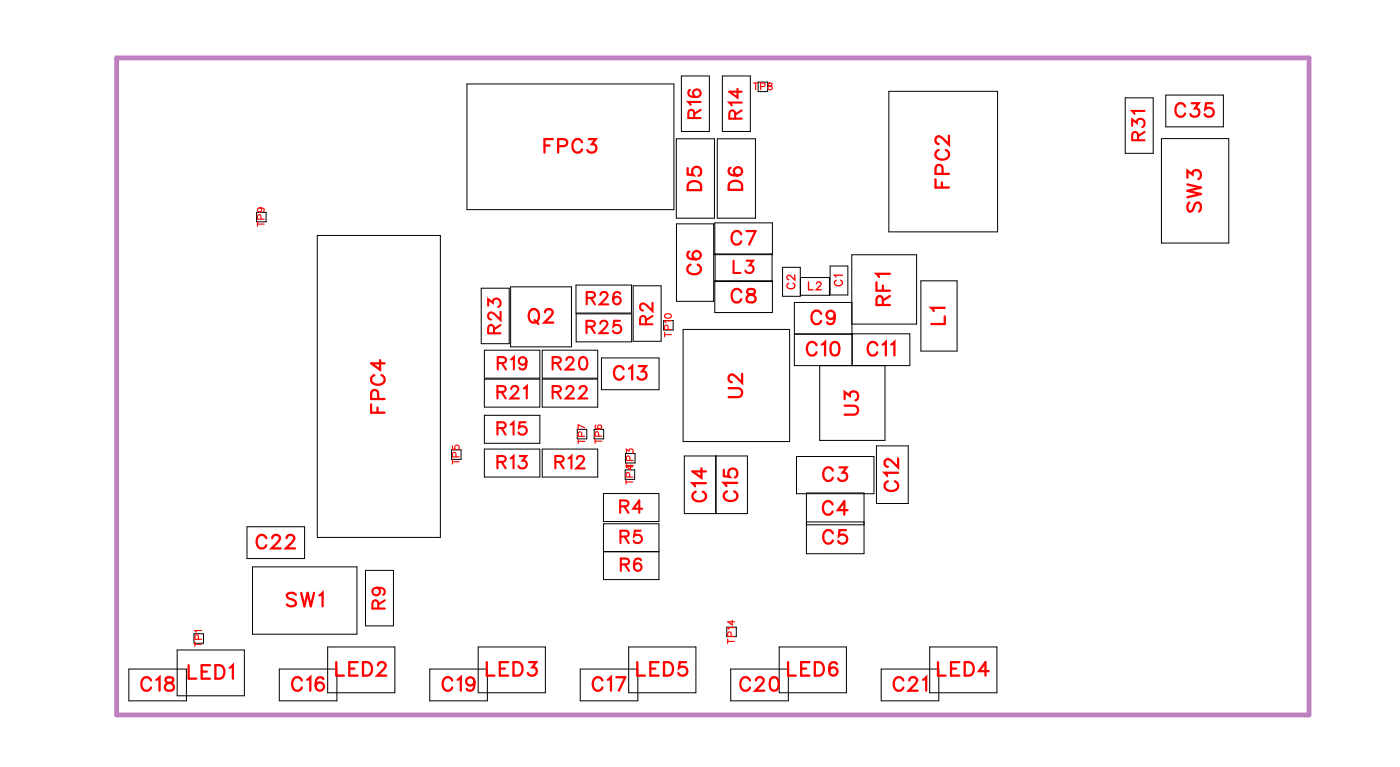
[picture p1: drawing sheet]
<svg xmlns="http://www.w3.org/2000/svg" width="74mm" height="40mm" viewBox="0 0 74 40" stroke-linecap="round" stroke-linejoin="round" font-family="sans-serif">
<path d="M6.1 3h62.8v34.6h-62.8z" fill="none" stroke="#bf80bf" stroke-width=".25"/>
<g fill="none" stroke="#000" stroke-width=".05">
<path d="M13.5 11.2h.5v.5h-.5zM16.7 12.4h6.5v15.9h-6.5zM24.6 4.4h10.9v6.6h-10.9zM25.3 15.2h1.5v2.9h-1.5zM25.5 18.4h2.9v1.5h-2.9zM25.5 20h2.9v1.4h-2.9zM26.9 15.1h3.2v3.2h-3.2zM28.6 20h2.9v1.4h-2.9zM28.6 18.4h2.9v1.5h-2.9zM30.3 15h3v1.5h-3zM30.3 16.5h3v1.5h-3zM31.7 18.8h3v1.7h-3z"/>
<path d="M33.3 15h1.5v3h-1.5zM35 16.9h.5v.5h-.5zM35.6 7.3h2v4.2h-2zM35.6 11.8h2v4.1h-2zM35.9 4h1.5v2.9h-1.5zM36 17.3h5.6v6h-5.6zM37.6 13.4h3.1v-1.7h-3.1v4.8h3.1v-1.7h-3.1M37.7 13.4h3v1.4h-3M37.8 7.3h2v4.2h-2zM38 4h1.5v2.9h-1.5zM39.9 4.3h.5v.5h-.5zM41.2 14.1h.9v1.5h-.9z"/>
<path d="M41.8 17.6h6.1v1.7h-6.1v-3.4h3.1v3.4M41.8 17.6h3.1M42.2 14.6h1.5v.9h-1.5M43.2 19.3v3.9h3.4v-3.9M43.7 14h1v1.5h-1zM44.9 13.4h3.4v3.7h-3.4zM46.8 4.8h5.7v7.4h-5.7zM48.5 14.8h1.9v3.7h-1.9zM59.3 5.2h1.4v2.9h-1.4zM61.2 7.3h3.5v5.5h-3.5zM61.4 5h3v1.7h-3zM6.8 35.2h3v1.7h-3z"/>
<path d="M9.3 34.2h3.6v2.4h-3.6zM10.2 33.4h.5v.5h-.5zM13 27.7h3v1.7h-3zM13.3 29.9h5.5v3.5h-5.5zM14.7 35.2h3v1.7h-3zM17.3 34.1h3.5v2.4h-3.5zM19.2 30h1.5v3h-1.5zM22.6 35.2h3.1v1.7h-3.1zM23.8 23.7h.5v.5h-.5zM25.2 34.1h3.5v2.4h-3.5zM25.5 21.9h2.9v1.4h-2.9zM25.5 23.6h2.9v1.5h-2.9z"/>
<path d="M28.6 23.6h2.9v1.5h-2.9zM30.4 22.6h.5v.5h-.5zM30.6 35.2h3v1.7h-3zM31.3 22.6h.5v.5h-.5zM31.8 26h2.9v1.5h-2.9zM31.8 27.6h2.9v2.9h-2.9zM31.8 29.1h2.9M31.8 29h2.9M32.9 24.7h.5v.5h-.5zM32.9 23.9h.5v.5h-.5zM33.1 34.1h3.6v2.4h-3.6zM36 24h3.4v3h-3.4z"/>
<path d="M37.7 24v3M38.3 33h.5v.5h-.5zM38.5 35.2h3v1.7h-3zM41 34.1h3.6v2.4h-3.6zM41.9 24h4.1v2h-4.1zM42.5 26h3v3.2h-3zM42.5 27.5h3M42.5 27.6h3M46.2 23.5h1.6v3h-1.6zM46.4 35.2h3v1.7h-3zM49 34.1h3.5v2.4h-3.5z"/>
</g>
<g fill="none" stroke="#f00" stroke-width=".12">
<path d="M19.7 19.8a.26 .26 0 0 0-.2 .3 .26 .26 0 0 0 .3 .2h.2a.26 .26 0 0 0 .3-.3 .26 .26 0 0 0-.2-.2M20 19v.5l-.5-.4h.8M27.9 16.4l.1-.1a.33 .33 0 0 1 .4 .3 .33 .33 0 0 1-.4 .4l-.2-.3zM28.2 16.9l.2 .2M28.7 7.7h.2M28.7 16.4l.1-.1h.2l.1 .1-.1 .3-.3 .3h.4M29.1 7.3h-.4v.7M29.4 7.7h.4v-.3l-.4-.1v.7M30.7 7.5a.26 .26 0 0 0-.3-.2 .26 .26 0 0 0-.2 .3v.2a.26 .26 0 0 0 .2 .2 .26 .26 0 0 0 .3-.1M31 7.3h.4l-.2 .3a.24 .24 0 0 1 .2 .4 .25 .25 0 0 1-.5-.1M32.8 19.5a.26 .26 0 0 0-.3-.2 .26 .26 0 0 0-.2 .3v.1a.26 .26 0 0 0 .2 .3 .26 .26 0 0 0 .3-.2M33.1 19.4l.2-.1v.7"/>
<path d="M33.6 19.3h.4l-.2 .3a.24 .24 0 0 1 .2 .3 .24 .24 0 0 1-.4 0M36.2 8.9v.3h.3a.25 .25 0 0 1 0-.4 .25 .25 0 0 1 .4 .1 .25 .25 0 0 1-.1 .4M36.3 13.2l-.1 .1a.35 .35 0 0 0 .3 .4 .35 .35 0 0 0 .4-.2 .22 .22 0 0 0-.2-.3 .22 .22 0 0 0-.2 .2 .22 .22 0 0 0 .2 .3M36.3 9.6l.2-.1 .3 .1 .1 .4h-.7zM36.4 13.9a.26 .26 0 0 0-.2 .3 .26 .26 0 0 0 .3 .2h.1a.26 .26 0 0 0 .3-.2 .26 .26 0 0 0-.2-.3M38.5 9.6l.1-.1 .4 .1 .1 .4h-.7zM38.5 8.8l-.1 .1a.35 .35 0 0 0 .3 .4 .35 .35 0 0 0 .4-.3 .22 .22 0 0 0-.2-.2 .22 .22 0 0 0-.3 .2 .22 .22 0 0 0 .2 .2M39 12.3a.26 .26 0 0 0-.3-.1 .26 .26 0 0 0-.2 .2v.2a.26 .26 0 0 0 .2 .3 .26 .26 0 0 0 .3-.2M39 15.4a.26 .26 0 0 0-.3-.2 .26 .26 0 0 0-.2 .3v.2a.26 .26 0 0 0 .2 .2 .26 .26 0 0 0 .3-.1M39.1 19.7v.5l-.4-.4-.2-.1-.1 .2v.1l.1 .1M39.3 12.2h.5l-.3 .7M39.4 15.3v.2l.3 .1 .1 .1a.24 .24 0 0 1-.2 .2 .24 .24 0 0 1-.3-.2l.5-.3-.1-.1z"/>
<path d="M43 18.2a.26 .26 0 0 0-.3-.2 .26 .26 0 0 0-.2 .3v.1a.26 .26 0 0 0 .2 .3 .26 .26 0 0 0 .3-.1M43.2 16.5a.26 .26 0 0 0-.3-.1 .26 .26 0 0 0-.2 .2v.2a.26 .26 0 0 0 .2 .3 .26 .26 0 0 0 .3-.2M43.3 18.1l.2-.1v.7M43.8 18h.1a.37 .37 0 0 1 .3 .4 .37 .37 0 0 1-.3 .3 .45 .45 0 0 1-.1-.7zM44 16.6a.22 .22 0 0 1-.3 .2 .22 .22 0 0 1-.1-.4 .22 .22 0 0 1 .3 .1l.1 .1a.34 .34 0 0 1-.3 .5l-.1-.1M46.2 14.9v.4h.7M46.2 18.2a.26 .26 0 0 0-.3-.2 .26 .26 0 0 0-.2 .3v.1a.26 .26 0 0 0 .2 .3 .26 .26 0 0 0 .3-.1M46.5 18.1l.2-.1v.7M46.5 16.1v-.4l-.2-.1-.1 .2v.3h.7M46.5 15v.3M46.9 14.4h-.7l.1 .2M46.9 15.6l-.4 .2"/>
<path d="M46.9 18.1l.2-.1v.7M49.3 9.4v.5h.7M49.4 7.9a.26 .26 0 0 0-.1 .3 .26 .26 0 0 0 .2 .2h.2a.26 .26 0 0 0 .3-.2 .26 .26 0 0 0-.2-.3M49.6 9.6v.3M49.6 9.2v-.4l-.3-.1v.5h.7M49.8 16.2h-.8l.2 .2M49.8 16.7v.4h-.8M50 7.1v.5l-.4-.3-.2-.1-.1 .1v.1l.1 .2M62.4 5.6a.26 .26 0 0 0-.3-.2 .26 .26 0 0 0-.2 .3v.2a.26 .26 0 0 0 .2 .2 .26 .26 0 0 0 .3-.1M62.5 9.4v-.4l.3 .2a.24 .24 0 0 1 .4-.2 .24 .24 0 0 1-.1 .4M62.5 9.7l.7 .2-.7 .1 .7 .2-.7 .2M62.6 10.7l-.1 .1 .1 .3h.2l.2-.4h.1l.1 .1-.1 .3"/>
<path d="M62.8 5.4h.3l-.2 .3a.24 .24 0 0 1 .2 .4 .24 .24 0 0 1-.4-.1M63.9 5.4h-.4v.3a.25 .25 0 0 1 .4 0 .25 .25 0 0 1-.1 .4 .25 .25 0 0 1-.3-.1M8 35.8a.26 .26 0 0 0-.3-.1 .26 .26 0 0 0-.3 .2v.2a.26 .26 0 0 0 .3 .3 .26 .26 0 0 0 .3-.2M8.2 35.8l.2-.1v.7M8.8 35.7v.2l.3 .1 .1 .1a.24 .24 0 0 1-.3 .3 .24 .24 0 0 1-.2-.3l.4-.3v-.1zM9.9 35v.7h.4M10.6 35.4h.3M11.1 35h-.5v.7h.5M11.3 35h.3a.38 .38 0 0 1 .2 .4 .38 .38 0 0 1-.2 .3h-.3zM12.1 35.2l.2-.2v.7M14 28.3a.26 .26 0 0 0-.3-.1 .26 .26 0 0 0-.2 .2v.2a.26 .26 0 0 0 .2 .3 .26 .26 0 0 0 .3-.2M14.3 28.3l.2-.1h.1l.1 .1-.1 .2-.3 .4h.5"/>
<path d="M15.1 28.3l.1-.1h.2l.1 .1-.1 .2-.3 .4h.4M15.6 31.3l-.2-.1-.3 .1 .1 .2 .4 .2v.1l-.2 .1-.3-.1M15.9 31.2l.1 .7 .2-.7 .2 .7 .1-.7M15.9 35.8a.26 .26 0 0 0-.3-.1 .26 .26 0 0 0-.2 .2v.2a.26 .26 0 0 0 .2 .3 .26 .26 0 0 0 .3-.2M16.2 35.8l.1-.1v.7M16.8 31.4l.2-.2v.7M17 35.8v-.1a.35 .35 0 0 0-.4 .3 .35 .35 0 0 0 .2 .4 .22 .22 0 0 0 .3-.2 .22 .22 0 0 0-.2-.3 .22 .22 0 0 0-.3 .2M17.7 34.9v.7h.4M18.4 35.2h.3M18.8 34.9h-.4v.7h.4M19.1 34.9h.3a.38 .38 0 0 1 .2 .3 .38 .38 0 0 1-.2 .4h-.3zM19.5 21.3v.4h.8"/>
<path d="M19.9 21.5v.2M19.9 35l.1-.1h.2l.1 .1-.1 .2-.3 .4h.4M19.9 21v-.4h-.3l-.1 .4h.8M23.8 35.8a.26 .26 0 0 0-.3-.1 .26 .26 0 0 0-.2 .2v.2a.26 .26 0 0 0 .2 .3 .26 .26 0 0 0 .3-.2M24.1 35.8l.2-.1v.7M25 35.9a.22 .22 0 0 1-.3 .2 .22 .22 0 0 1-.1-.4 .22 .22 0 0 1 .4 .1v.1a.34 .34 0 0 1-.3 .5l-.1-.1M25.6 34.9v.7h.4M26.3 35.2h.3M26.8 34.9h-.5v.7h.5M27 34.9h.3a.38 .38 0 0 1 .2 .3 .38 .38 0 0 1-.2 .4h-.3zM27.9 34.9h.3l-.2 .2a.24 .24 0 0 1 .2 .4 .24 .24 0 0 1-.4-.1M31.7 35.8a.26 .26 0 0 0-.3-.1 .26 .26 0 0 0-.2 .2v.2a.26 .26 0 0 0 .2 .3 .26 .26 0 0 0 .3-.2"/>
<path d="M32 35.8l.2-.1v.7M32.5 35.7h.4l-.3 .7M33.6 34.9v.7h.4M34.3 35.2h.2M34.7 34.9h-.4v.7h.4M35 34.9h.2a.38 .38 0 0 1 .3 .3 .38 .38 0 0 1-.3 .4h-.2zM36.1 34.9h-.3v.3a.25 .25 0 0 1 .3 0 .25 .25 0 0 1 0 .3 .25 .25 0 0 1-.4-.1M36.6 25.9a.26 .26 0 0 0-.1 .3 .26 .26 0 0 0 .2 .2h.2a.26 .26 0 0 0 .3-.2 .26 .26 0 0 0-.2-.3M36.9 24.7v.5l-.4-.4h.7M37.2 25.4h-.7l.1 .2M38.1 24.7v.4h.3a.25 .25 0 0 1 0-.4 .25 .25 0 0 1 .4 .1 .25 .25 0 0 1-.1 .3M38.3 25.9a.26 .26 0 0 0-.2 .3 .26 .26 0 0 0 .3 .2h.2a.26 .26 0 0 0 .2-.2 .26 .26 0 0 0-.1-.3"/>
<path d="M38.4 20.4h.5l.2 .2-.1 .3h-.6M38.8 25.4h-.7l.2 .2M39.5 35.8a.26 .26 0 0 0-.3-.1 .26 .26 0 0 0-.2 .2v.2a.26 .26 0 0 0 .2 .3 .26 .26 0 0 0 .3-.2M39.8 35.8l.1-.1h.2l.1 .1-.1 .2-.3 .4h.5M40.6 35.7h.1a.37 .37 0 0 1 .3 .3 .37 .37 0 0 1-.3 .4 .45 .45 0 0 1-.1-.7zM41.5 34.9v.7h.4M42.2 35.2h.3M42.6 34.9h-.4v.7h.4M42.9 34.9h.3a.38 .38 0 0 1 .2 .3 .38 .38 0 0 1-.2 .4h-.3zM43.8 26.6a.26 .26 0 0 0-.2-.2 .26 .26 0 0 0-.3 .3v.1a.26 .26 0 0 0 .3 .3 .26 .26 0 0 0 .2-.2M43.9 28.1a.26 .26 0 0 0-.3-.2 .26 .26 0 0 0-.2 .3v.2a.26 .26 0 0 0 .2 .2 .26 .26 0 0 0 .3-.1M43.9 24.8a.26 .26 0 0 0-.3-.2 .26 .26 0 0 0-.2 .3v.2a.26 .26 0 0 0 .2 .2 .26 .26 0 0 0 .3-.1"/>
<path d="M44.1 35l-.1-.1a.35 .35 0 0 0-.4 .3 .35 .35 0 0 0 .3 .4 .22 .22 0 0 0 .2-.2 .22 .22 0 0 0-.2-.3 .22 .22 0 0 0-.2 .2M44.2 24.6h.4l-.2 .3a.24 .24 0 0 1 .2 .4 .25 .25 0 0 1-.5-.1M44.5 21.4h.5l.2 .2-.1 .2h-.6M44.5 21v-.4l.3 .2a.24 .24 0 0 1 .3-.1 .24 .24 0 0 1 0 .4M44.6 27.9h-.4v.3a.25 .25 0 0 1 .4 0 .25 .25 0 0 1-.1 .4 .25 .25 0 0 1-.4-.1M44.6 26.9h-.5l.4-.5v.7M46.8 25.3a.26 .26 0 0 0-.2 .3 .26 .26 0 0 0 .3 .3h.1a.26 .26 0 0 0 .3-.3 .26 .26 0 0 0-.2-.3M47.3 24.9h-.7l.1 .2M47.3 24.1v.5l-.3-.3-.3-.1-.1 .1v.1l.2 .2M47.6 35.8a.26 .26 0 0 0-.3-.1 .26 .26 0 0 0-.2 .2v.2a.26 .26 0 0 0 .2 .3 .26 .26 0 0 0 .3-.2M47.9 35.8l.1-.1h.2l.1 .1-.1 .2-.3 .4h.4M48.6 35.8l.2-.1v.7"/>
<path d="M49.4 34.9v.7h.4M50.1 35.2h.3M50.5 34.9h-.4v.7h.4M50.8 34.9h.2a.38 .38 0 0 1 .3 .3 .38 .38 0 0 1-.3 .4h-.2zM52.1 35.3h-.5l.3-.4v.7"/>
</g>
<path d="M41.5 14.9a.15 .15 0 0 0-.1 .2 .15 .15 0 0 0 .2 .1h.1a.15 .15 0 0 0 .2-.1 .15 .15 0 0 0-.1-.2M41.9 14.5v.2l-.4-.2-.1 .1 .1 .1M42.6 14.8v.5h.2M43 14.9l.1-.1 .1 .1-.2 .4h.3M44 14.8a.15 .15 0 0 0-.1 .1 .15 .15 0 0 0 .2 .2h.1a.15 .15 0 0 0 .2-.2 .15 .15 0 0 0-.1-.1M44.4 14.5h-.4v.1" fill="none" stroke="#f00" stroke-width=".07"/>
<g fill="none" stroke="#f00" stroke-width=".11">
<path d="M25.7 16.1v-.3l.3 .1a.22 .22 0 0 1 .3-.1 .22 .22 0 0 1-.1 .4M26 17.6v-.4l-.2-.1-.1 .5h.7M26.2 19.1h.4v-.2l-.4-.1v.7M26.4 16.4v.5l-.6-.4-.1 .2 .2 .1M26.4 17.1l-.4 .2M26.4 19.1l.3 .4M26.9 18.9l.2-.1v.7M27.7 19a.2 .2 0 0 1-.3 .2 .2 .2 0 0 1 0-.3 .2 .2 0 0 1 .3 0v.1a.31 .31 0 0 1-.2 .5l-.1-.1M29.1 19.1h.4v-.2l-.4-.1v.7M29.3 19.1l.2 .4M29.8 19l.2-.2 .2 .1-.4 .6h.4M30.6 18.8a.32 .32 0 0 1 .4 .3 .32 .32 0 0 1-.3 .4l-.2-.2v-.2z"/>
<path d="M30.9 17.2h.4v-.2l-.4-.1v.6M30.9 15.7h.4v-.3h-.4v.6M31.1 17.2l.2 .3M31.1 15.7l.2 .3M31.6 17l.1-.1 .3 .1-.4 .5h.4M31.6 15.5l.1-.1 .3 .1-.4 .5h.4M32.7 16.9h-.4v.3a.23 .23 0 0 1 .4 0 .23 .23 0 0 1-.1 .3 .23 .23 0 0 1-.3-.1M32.7 15.5l-.1-.1a.32 .32 0 0 0-.4 .2 .32 .32 0 0 0 .3 .4 .2 .2 0 0 0 .2-.2 .2 .2 0 0 0-.2-.2 .2 .2 0 0 0-.2 .2M34 17.1v-.4h-.2l-.1 .4h.7M34.4 15.9v.5l-.6-.4-.1 .2 .2 .2M34.4 16.6l-.4 .3M36.3 4.7v.1a.32 .32 0 0 0 .2 .4 .32 .32 0 0 0 .4-.3 .2 .2 0 0 0-.2-.2 .2 .2 0 0 0-.2 .2 .2 .2 0 0 0 .2 .2"/>
<path d="M36.6 6.2l-.1-.4h-.2v.4h.6M36.9 5.4h-.6l.1 .1M36.9 5.8l-.3 .2M38.6 13.7v.7h.4M38.7 6.2v-.3l-.2-.1-.1 .4h.7M38.8 4.7v.4l-.4-.3h.7M39.1 5.4h-.7l.1 .2M39.1 5.8l-.4 .2M39.3 13.7h.4l-.2 .3a.21 .21 0 0 1 .1 .3 .21 .21 0 0 1-.3 0M59.6 6.6v-.3l.3 .2a.22 .22 0 0 1 .3-.2 .22 .22 0 0 1 0 .4M59.9 7.4v-.4h-.2l-.1 .4h.7M60.3 5.8h-.7l.2 .2"/>
<path d="M60.3 7l-.4 .2M19.8 30.9a.2 .2 0 0 1 .2 .3 .2 .2 0 0 1-.3 .1 .2 .2 0 0 1 0-.3l.1-.1a.31 .31 0 0 1 .5 .3l-.1 .1M19.9 32v-.3l-.2-.1-.1 .4h.7M20.3 31.6l-.4 .2M26.2 24.3h.4v-.2l-.4-.1v.7M26.2 20.6h.4v-.2l-.4-.1v.7M26.2 22.5h.4v-.2l-.4-.1v.7M26.4 24.3l.2 .4M26.4 20.6l.2 .4M26.4 22.5l.2 .4M26.9 24.1l.1-.1v.7M26.9 22.4l.1-.2v.7"/>
<path d="M26.9 20.5l.1-.2 .3 .2-.4 .5h.4M27.4 24h.3l-.2 .3a.22 .22 0 0 1 .2 .3 .22 .22 0 0 1-.4-.1M27.6 20.5l.1-.2v.7M27.7 22.2h-.3l-.1 .3a.23 .23 0 0 1 .4 0 .23 .23 0 0 1-.1 .4 .23 .23 0 0 1-.3-.1M29.1 20.6h.4v-.2l-.4-.1v.7M29.2 24.3h.4l.1-.2-.5-.1v.7M29.3 20.6l.2 .4M29.5 24.3l.2 .4M29.8 20.5l.2-.2 .2 .2-.4 .5h.4M29.9 24.1l.2-.1v.7M30.4 24.2l.1-.2 .3 .1-.4 .6h.4M30.5 20.5l.2-.2 .2 .2-.4 .5h.4"/>
<path d="M32.7 26.7l.3-.1 .1-.2h-.4v.6M32.7 28.3l.4-.1v-.2l-.4-.1v.7M32.7 29.7h.4v-.2l-.4-.1v.7M32.9 26.7l.2 .3M32.9 28.3l.2 .3M32.9 29.7l.2 .4M33.7 27.9h-.3v.3a.23 .23 0 0 1 .4 0 .23 .23 0 0 1-.1 .4 .23 .23 0 0 1-.3-.1M33.8 29.5l-.1-.1a.32 .32 0 0 0-.4 .3 .32 .32 0 0 0 .3 .4 .2 .2 0 0 0 .2-.2 .2 .2 0 0 0-.2-.2 .2 .2 0 0 0-.2 .1M33.8 26.8h-.4l.3-.4v.6"/>
</g>
<g fill="none" stroke="#f00" stroke-width=".06">
<path d="M13.6 11.8h.3M13.6 11.7v.2M13.7 10.9a.11 .11 0 0 1 .1 .2 .11 .11 0 0 1-.2 0 .11 .11 0 0 1 0-.1h.3v.1M13.7 11.5v-.2h-.1v.2h.3M35 17.6h.4M35 17.5v.2M35.2 17.4v-.2l-.2-.1v.3h.4M35.4 16.9h-.4l.1 .1M39.7 4.4h.2M39.8 4.4v.3M40.1 4.6l.2-.1v-.1h-.2v.3M40.5 4.4v.1l.2 .1a.12 .12 0 0 1-.2 .1 .12 .12 0 0 1 0-.1l.2-.1z"/>
<path d="M10.3 33.9h.3M10.3 33.8v.2M10.4 33.7v-.2l-.1-.1v.3h.3M10.6 33.2h-.3v.1M23.8 23.5v.1l.2 .1a.13 .13 0 0 1 0-.2 .13 .13 0 0 1 .2 0 .13 .13 0 0 1-.1 .2M23.8 24.3h.4M23.8 24.2v.2M24 24.1v-.2l-.1-.1-.1 .3h.4M30.5 23.2h.3M30.5 23.1v.3M30.6 23v-.2h-.1v.2h.3M30.8 22.5l-.3-.1v.2"/>
<path d="M31.3 23.2h.4M31.3 23.1v.2M31.4 22.4a.15 .15 0 0 0 .1 .2 .15 .15 0 0 0 .1-.2 .11 .11 0 0 0-.1 0 .11 .11 0 0 0 .1 .2M31.5 23v-.2h-.1l-.1 .2h.4M33 25.4h.3M33 25.3v.2M33 23.8v-.1l.1 .1a.12 .12 0 0 1 .2-.1 .12 .12 0 0 1 0 .2M33 24.5h.3M33 24.4v.2M33.2 25.1l-.1-.2h-.1v.2h.3M33.2 24.2v-.2h-.2v.2h.3M33.2 24.5v.2l-.2-.1h.3"/>
<path d="M38.3 33.8h.4M38.3 33.7v.2M38.5 33.5v-.2h-.1l-.1 .2h.4M38.6 32.7v.2l-.3-.2h.4M38.7 33.1h-.4h.1"/>
<circle cx="35.2" cy="16.6" r=".16"/>
</g>
<g font-size="1.2" fill="#fff">
<text x="28.6" y="8.3">FPC3</text>
<text x="37.2" y="10.1" transform="rotate(-90 37.2 10.1)">D5</text>
<text x="39.4" y="10.1" transform="rotate(-90 39.4 10.1)">D6</text>
<text x="50.3" y="9.9" transform="rotate(-90 50.3 9.9)">FPC2</text>
<text x="61.8" y="6.4">C35</text>
<text x="63.5" y="11.2" transform="rotate(-90 63.5 11.2)">SW3</text>
<text x="27.8" y="17.3">Q2</text>
<text x="37.2" y="14.5" transform="rotate(-90 37.2 14.5)">C6</text>
<text x="38.5" y="13.2">C7</text>
<text x="38.5" y="16.2">C8</text>
<text x="42.7" y="17.4">C9</text>
<text x="47.2" y="16.1" transform="rotate(-90 47.2 16.1)">RF1</text>
<text x="50.1" y="17.1" transform="rotate(-90 50.1 17.1)">L1</text>
<text x="20.6" y="21.8" transform="rotate(-90 20.6 21.8)">FPC4</text>
<text x="32.3" y="20.3">C13</text>
<text x="39.4" y="21" transform="rotate(-90 39.4 21)">U2</text>
<text x="42.4" y="19">C10</text>
<text x="45.5" y="21.9" transform="rotate(-90 45.5 21.9)">U3</text>
<text x="45.6" y="19">C11</text>
<text x="13.5" y="29.2">C22</text>
<text x="37.5" y="26.5" transform="rotate(-90 37.5 26.5)">C14</text>
<text x="39.1" y="26.4" transform="rotate(-90 39.1 26.4)">C15</text>
<text x="43.3" y="27.4">C4</text>
<text x="43.3" y="28.9">C5</text>
<text x="43.3" y="25.6">C3</text>
<text x="47.6" y="25.9" transform="rotate(-90 47.6 25.9)">C12</text>
<text x="15" y="32.2">SW1</text>
<text x="17.6" y="35.9">LED2</text>
<text x="25.6" y="35.9">LED3</text>
<text x="33.5" y="35.9">LED5</text>
<text x="41.4" y="35.9">LED6</text>
<text x="49.3" y="35.9">LED4</text>
<text x="7.4" y="36.7">C18</text>
<text x="9.9" y="36">LED1</text>
<text x="15.3" y="36.7">C16</text>
<text x="23.3" y="36.7">C19</text>
<text x="31.2" y="36.7">C17</text>
<text x="38.9" y="36.7">C20</text>
<text x="47" y="36.7">C21</text>
</g>
<g font-size="1.1" fill="#fff">
<text x="37.2" y="6.3" transform="rotate(-90 37.2 6.3)">R16</text>
<text x="39.3" y="6.3" transform="rotate(-90 39.3 6.3)">R14</text>
<text x="60.6" y="7.4" transform="rotate(-90 60.6 7.4)">R31</text>
<text x="26.6" y="17.6" transform="rotate(-90 26.6 17.6)">R23</text>
<text x="30.8" y="17.8">R25</text>
<text x="30.8" y="16.3">R26</text>
<text x="34.6" y="17.1" transform="rotate(-90 34.6 17.1)">R2</text>
<text x="38.6" y="14.6">L3</text>
<text x="26.1" y="21.3">R21</text>
<text x="26.1" y="23.2">R15</text>
<text x="26.2" y="19.7">R19</text>
<text x="29.1" y="21.3">R22</text>
<text x="29.1" y="19.7">R20</text>
<text x="26.1" y="24.9">R13</text>
<text x="29.2" y="24.9">R12</text>
<text x="32.6" y="27.3">R4</text>
<text x="32.6" y="28.9">R5</text>
<text x="20.5" y="32.1" transform="rotate(-90 20.5 32.1)">R9</text>
<text x="32.6" y="30.3">R6</text>
</g>
<g font-size=".7" fill="#fff">
<text x="42" y="15.2" transform="rotate(-90 42 15.2)">C2</text>
<text x="42.5" y="15.4">L2</text>
<text x="44.5" y="15.1" transform="rotate(-90 44.5 15.1)">C1</text>
</g>
<g font-size=".6" fill="#fff">
<text x="39.7" y="4.9">TP8</text>
<text x="14.1" y="11.9" transform="rotate(-90 14.1 11.9)">TP9</text>
<text x="35.5" y="17.8" transform="rotate(-90 35.5 17.8)">TP10</text>
<text x="31" y="23.4" transform="rotate(-90 31 23.4)">TP7</text>
<text x="31.8" y="23.4" transform="rotate(-90 31.8 23.4)">TP6</text>
<text x="24.3" y="24.5" transform="rotate(-90 24.3 24.5)">TP5</text>
<text x="33.5" y="25.5" transform="rotate(-90 33.5 25.5)">TP4TP3</text>
<text x="10.8" y="34.1" transform="rotate(-90 10.8 34.1)">TP1</text>
<text x="38.8" y="33.9" transform="rotate(-90 38.8 33.9)">TP14</text>
</g>
</svg>
